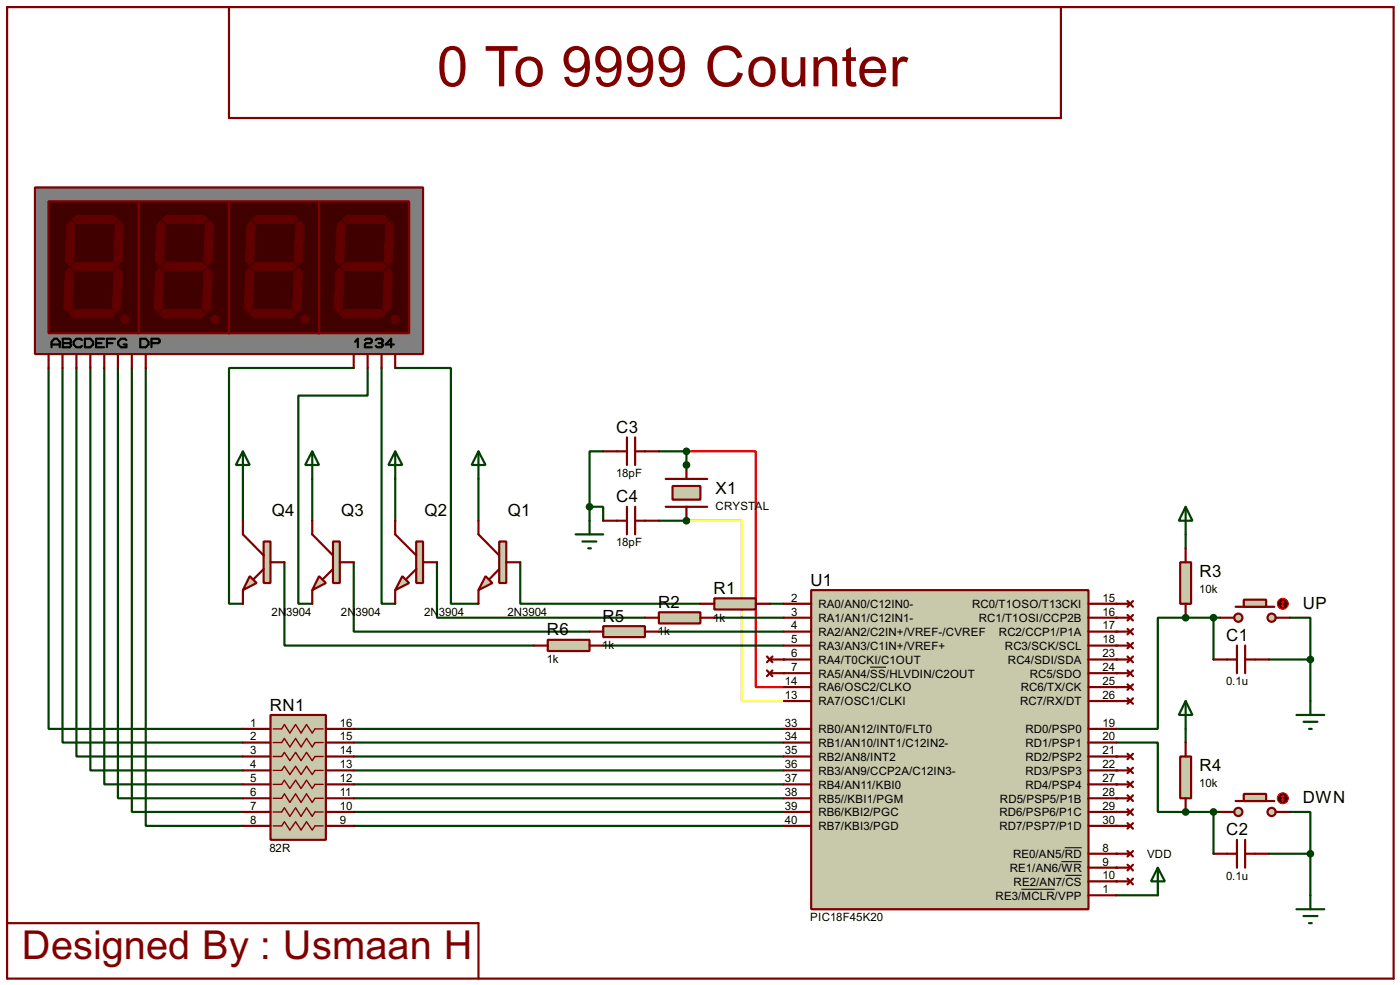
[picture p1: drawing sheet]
<svg xmlns="http://www.w3.org/2000/svg" width="256mm" height="180mm" viewBox="0 0 256 180" stroke-linecap="round" stroke-linejoin="round" font-family="sans-serif">
<path d="M8.9 67.4v66h35.6M11.5 67.4v68.5h33M14 67.4v71.1h30.5M16.6 67.4v73.6h27.9M19.1 67.4v76.2h25.4M21.6 67.4v78.7h22.9M24.2 67.4v81.2h20.3M26.7 67.4v83.8h17.8" fill="none" stroke="#004000" stroke-width=".4"/>
<circle cx="217.2" cy="113.1" r=".2" fill="#004000"/>
<path d="M217.2 97.8v2.6M217.2 113.1h6.4M222.3 113.1v7.6M236.3 113.1h3.8v7.6M232.5 120.7h7.6M240.1 120.7v7.6" fill="none" stroke="#004000" stroke-width=".4"/>
<circle cx="217.2" cy="148.6" r=".2" fill="#004000"/>
<path d="M217.2 133.4v2.5M217.2 148.6h6.4M222.3 148.6v7.7M232.5 156.3h7.6M236.3 148.6h3.8v7.7M240.1 156.3v7.6" fill="none" stroke="#004000" stroke-width=".4"/>
<g fill="#004000">
<circle cx="143.6" cy="120.7" r=".2"/>
<circle cx="143.6" cy="123.2" r=".2"/>
</g>
<path d="M64.8 133.4h78.8M64.8 135.9h78.8M64.8 138.5h78.8M64.8 141h78.8M64.8 143.6h78.8M64.8 146.1h78.8M64.8 148.6h78.8M64.8 151.2h78.8" fill="none" stroke="#004000" stroke-width=".4"/>
<g fill="#004000">
<circle cx="204.5" cy="110.5" r=".2"/>
<circle cx="204.5" cy="118.2" r=".2"/>
<circle cx="204.5" cy="120.7" r=".2"/>
<circle cx="204.5" cy="123.2" r=".2"/>
<circle cx="204.5" cy="125.8" r=".2"/>
<circle cx="204.5" cy="128.3" r=".2"/>
</g>
<path d="M217.2 113.1h-5.1v20.3h-7.6M204.5 135.9h7.6v12.7h5.1" fill="none" stroke="#004000" stroke-width=".4"/>
<g fill="#004000">
<circle cx="204.5" cy="138.5" r=".2"/>
<circle cx="204.5" cy="141" r=".2"/>
<circle cx="204.5" cy="143.6" r=".2"/>
<circle cx="204.5" cy="146.1" r=".2"/>
<circle cx="204.5" cy="148.6" r=".2"/>
<circle cx="204.5" cy="151.2" r=".2"/>
<circle cx="204.5" cy="156.3" r=".2"/>
<circle cx="204.5" cy="158.8" r=".2"/>
<circle cx="204.5" cy="161.3" r=".2"/>
</g>
<path d="M204.5 163.9h7.6" fill="none" stroke="#004000" stroke-width=".4"/>
<g fill="#004000">
<circle cx="204.5" cy="113.1" r=".2"/>
<circle cx="204.5" cy="115.6" r=".2"/>
<circle cx="125.8" cy="95.3" r=".2"/>
</g>
<path d="M120.7 95.3h5.1" fill="none" stroke="#004000" stroke-width=".4"/>
<path d="M125.8 95.3h10.1v33h7.7" fill="none" stroke="#ff0" stroke-width=".4"/>
<circle cx="125.8" cy="85.1" r=".2" fill="#004000"/>
<g fill="none" stroke="#004000" stroke-width=".4">
<path d="M64.8 67.4h-22.8v43.1h2.5M67.4 67.4v5h-12.7v38.1h2.5M69.9 67.4v43.1h2.5M72.4 67.4h10.2v43.1h5.1M44.5 87.7v7.6M57.2 87.7v7.6M72.4 87.7v7.6M87.7 87.7v7.6M108 92.8h2.5v2.5M108 92.8v2.5M110.5 82.6h-2.5v10.2M120.7 82.6h5.1v2.5"/>
<path d="M52.1 102.9v15.3h45.7M64.8 102.9v12.7h43.2M80.1 102.9v10.2h38.1M95.3 102.9v7.6h33M110.5 118.2h33.1M120.7 115.6h22.9M130.9 113.1h12.7M141 110.5h2.6M212.1 158.8l1.3 2.5h-2.5zM212.1 158.8v5.1"/>
</g>
<path d="M125.8 82.6h12.7v43.2h5.1" fill="none" stroke="#f00" stroke-width=".4"/>
<path d="M6.4 34.3h71.1v30.5h-71.1z" fill="#808080" stroke="#800000" stroke-width=".4"/>
<path d="M8.9 36.9h16.6v24.1h-16.6z" fill="#400000" stroke="#800000" stroke-width=".4"/>
<g fill="#600000" stroke="#600000" stroke-width=".18">
<path d="M13.3 40.2l.7-.8h6.9l.7 .8-.7 .7h-6.9z" fill-rule="evenodd"/>
<path d="M21.9 40.4l.8 .8-.3 6.6-.8 .8-.7-.8 .2-6.6z" fill-rule="evenodd"/>
<path d="M13 48.8l.8-.7h6.8l.8 .7-.8 .8h-6.8z" fill-rule="evenodd"/>
<path d="M12.2 41.2l.8-.8 .8 .8-.3 6.6-.7 .8-.8-.8z" fill-rule="evenodd"/>
<path d="M20.9 49.8l.7-.7 .8 .7-.2 6.6-.8 .8-.8-.8z" fill-rule="evenodd"/>
<path d="M13.5 56.7h6.9l.7 .8-.7 .7h-6.9l-.7-.7z" fill-rule="evenodd"/>
<path d="M12 49.8l.8-.7 .7 .7-.2 6.6-.8 .8-.8-.8z" fill-rule="evenodd"/>
</g>
<path d="M25.5 36.9h16.5v24.1h-16.5z" fill="#400000" stroke="#800000" stroke-width=".4"/>
<g fill="#600000" stroke="#600000" stroke-width=".18">
<path d="M29.8 40.2l.7-.8h6.9l.8 .8-.8 .7h-6.9z" fill-rule="evenodd"/>
<path d="M38.4 40.4l.8 .8-.3 6.6-.7 .8-.8-.8 .2-6.6z" fill-rule="evenodd"/>
<path d="M29.5 48.8l.8-.7h6.8l.8 .7-.8 .8h-6.8z" fill-rule="evenodd"/>
<path d="M29.5 40.4l.8 .8-.3 6.6-.7 .8-.8-.8 .3-6.6z" fill-rule="evenodd"/>
<path d="M37.4 49.8l.8-.7 .7 .7-.2 6.6-.8 .8-.8-.8z" fill-rule="evenodd"/>
<path d="M30 56.7h6.9l.7 .8-.7 .7h-6.9l-.7-.7z" fill-rule="evenodd"/>
<path d="M28.5 49.8l.8-.7 .7 .7-.2 6.6-.8 .8-.8-.8z" fill-rule="evenodd"/>
<circle cx="22.9" cy="58.5" r=".75"/>
<circle cx="39.4" cy="58.5" r=".75"/>
</g>
<path d="M42 36.9h16.5v24.1h-16.5z" fill="#400000" stroke="#800000" stroke-width=".4"/>
<g fill="#600000" stroke="#600000" stroke-width=".18">
<path d="M46.3 40.2l.7-.8h6.9l.8 .8-.8 .7h-6.9z" fill-rule="evenodd"/>
<path d="M54.9 40.4l.8 .8-.3 6.6-.7 .8-.8-.8 .3-6.6z" fill-rule="evenodd"/>
<path d="M46 48.8l.8-.7h6.8l.8 .7-.8 .8h-6.8z" fill-rule="evenodd"/>
<path d="M46 40.4l.8 .8-.3 6.6-.7 .8-.8-.8 .3-6.6z" fill-rule="evenodd"/>
<path d="M53.9 49.8l.8-.7 .7 .7-.2 6.6-.8 .8-.8-.8z" fill-rule="evenodd"/>
<path d="M46.5 56.7h6.9l.8 .8-.8 .7h-6.9l-.7-.7z" fill-rule="evenodd"/>
<path d="M45 49.8l.8-.7 .7 .7-.2 6.6-.8 .8-.7-.8z" fill-rule="evenodd"/>
<circle cx="55.9" cy="58.5" r=".75"/>
</g>
<path d="M58.5 36.9h16.5v24.1h-16.5z" fill="#400000" stroke="#800000" stroke-width=".4"/>
<g fill="#600000" stroke="#600000" stroke-width=".18">
<path d="M62.8 40.2l.8-.8h6.8l.8 .8-.8 .7h-6.8z" fill-rule="evenodd"/>
<path d="M71.4 40.4l.8 .8-.3 6.6-.7 .8-.8-.8 .3-6.6z" fill-rule="evenodd"/>
<path d="M62.5 48.8l.8-.7h6.9l.7 .7-.7 .8h-6.9z" fill-rule="evenodd"/>
<path d="M62.5 40.4l.8 .8-.3 6.6-.7 .8-.8-.8 .3-6.6z" fill-rule="evenodd"/>
<path d="M70.4 49.8l.8-.7 .7 .7-.2 6.6-.8 .8-.7-.8z" fill-rule="evenodd"/>
<path d="M63 56.7h6.9l.8 .8-.8 .7h-6.9l-.7-.7z" fill-rule="evenodd"/>
<path d="M61.5 49.8l.8-.7 .7 .7-.2 6.6-.8 .8-.7-.8z" fill-rule="evenodd"/>
<circle cx="72.4" cy="58.5" r=".75"/>
</g>
<g fill="none" stroke="#000" stroke-width=".4">
<path d="M9.5 63.6v-1l.5-.6h.5l.5 .6v1M9.5 63.1h1.5M11.5 62h1.3l.2 .3v.3l-.2 .2 .2 .3v.2l-.2 .3h-1.3zM11.5 62.8h1.3M15 62.3l-.2-.3h-.8l-.5 .6v.5l.5 .5h.8l.2-.3M15.6 62h1l.5 .6v.5l-.5 .5h-1zM17.6 62.8h1M19.1 62h-1.5v1.6h1.5M19.6 62.8h1M21.1 62h-1.5v1.6M23.2 62.3l-.3-.3h-.7l-.5 .6v.5l.5 .5h1v-.5h-.5M25.7 62h1l.5 .6v.5l-.5 .5h-1z"/>
<path d="M27.8 62.8h1.2l.3-.2v-.3l-.3-.3h-1.2v1.6M65.1 62.6l.5-.6v1.6M66.9 62.3l.2-.3h.8l.2 .3v.3l-.2 .2h-.8l-.2 .3v.5h1.2M68.9 62.3l.2-.3h.8l.2 .3v.3l-.2 .2M69.4 62.8h.5M69.9 62.8l.2 .3v.2l-.2 .3h-.8l-.2-.3M72.2 63.1h-1.5l1-1.1v1.6"/>
</g>
<path d="M8.9 64.8v2.6M11.5 64.8v2.6M14 64.8v2.6M16.6 64.8v2.6M19.1 64.8v2.6M21.6 64.8v2.6M24.2 64.8v2.6M26.7 64.8v2.6M64.8 64.8v2.6M67.4 64.8v2.6M69.9 64.8v2.6M72.4 64.8v2.6" fill="none" stroke="#800000" stroke-width=".4"/>
<path d="M49.6 130.9h10.1v22.8h-10.1z" fill="#c8c8aa" stroke="#800000" stroke-width=".4"/>
<path d="M50.1 133.4h1.5l.5-.8 1 1.6 1.1-1.6 1 1.6 1-1.6 1 1.6 .5-.8h1.5M50.1 135.9h1.5l.5-.7 1 1.5 1.1-1.5 1 1.5 1-1.5 1 1.5 .5-.8h1.5M50.1 138.5h1.5l.5-.8 1 1.5 1.1-1.5 1 1.5 1-1.5 1 1.5 .5-.7h1.5M50.1 141h1.5l.5-.7 1 1.5 1.1-1.5 1 1.5 1-1.5 1 1.5 .5-.8h1.5M50.1 143.6h1.5l.5-.8 1 1.5 1.1-1.5 1 1.5 1-1.5 1 1.5 .5-.7h1.5M50.1 146.1h1.5l.5-.8 1 1.6 1.1-1.6 1 1.6 1-1.6 1 1.6 .5-.8h1.5M50.1 148.6h1.5l.5-.7 1 1.5 1.1-1.5 1 1.5 1-1.5 1 1.5 .5-.8h1.5M50.1 151.2h1.5l.5-.8 1 1.5 1.1-1.5 1 1.5 1-1.5 1 1.5 .5-.7h1.5" fill="none" stroke="#800000" stroke-width=".25"/>
<g fill="none" stroke="#800000" stroke-width=".4">
<path d="M204.5 110.5h2.6M204.5 113.1h2.6M204.5 115.6h2.6M204.5 118.2h2.6M206.6 110l1 1.1M206.6 112.6l1 1M206.6 115.1l1 1M206.6 117.7l1 1M207.6 110l-1 1.1M207.6 112.6l-1 1M207.6 115.1l-1 1M207.6 117.7l-1 1"/>
<path d="M44.5 133.4h5.1M44.5 135.9h5.1M44.5 138.5h5.1M59.7 133.4h5.1M59.7 135.9h5.1M59.7 138.5h5.1M204.5 138.5h2.6M204.5 120.7h2.6M204.5 123.2h2.6M204.5 125.8h2.6M204.5 128.3h2.6M206.6 120.2l1 1"/>
<path d="M206.6 122.7l1 1.1M206.6 125.3l1 1M206.6 127.8l1 1M206.6 138l1 1M207.6 120.2l-1 1M207.6 122.7l-1 1.1M207.6 125.3l-1 1M207.6 127.8l-1 1M207.6 138l-1 1M44.5 141h5.1M44.5 143.6h5.1M44.5 146.1h5.1"/>
<path d="M44.5 148.6h5.1M44.5 151.2h5.1M59.7 141h5.1M59.7 143.6h5.1M59.7 146.1h5.1M59.7 148.6h5.1M59.7 151.2h5.1M204.5 141h2.6M204.5 143.6h2.6M204.5 146.1h2.6M204.5 148.6h2.6M204.5 151.2h2.6"/>
<path d="M204.5 156.3h2.6M204.5 158.8h2.6M206.6 140.5l1 1M206.6 143.1l1 1M206.6 145.6l1 1M206.6 148.1l1 1.1M206.6 150.7l1 1M206.6 155.8l1 1M206.6 158.3l1 1M207.6 140.5l-1 1M207.6 143.1l-1 1M207.6 145.6l-1 1"/>
<path d="M207.6 148.1l-1 1.1M207.6 150.7l-1 1M207.6 155.8l-1 1M207.6 158.3l-1 1M204.5 161.3h2.6M206.6 160.8l1 1.1M207.6 160.8l-1 1.1"/>
</g>
<g fill="#c8c8aa" stroke="#800000" stroke-width=".4">
<circle cx="232.9" cy="113.1" r=".75"/>
<circle cx="226.8" cy="113.1" r=".75"/>
</g>
<path d="M226.4 111.1h7.1" fill="none" stroke="#800000" stroke-width=".4"/>
<path d="M227.9 109.8h4.1v1.3h-4.1z" fill="#c8c8aa" stroke="#800000" stroke-width=".4"/>
<path d="M223.6 113.1h2.5M233.7 113.1h2.6" fill="none" stroke="#800000" stroke-width=".4"/>
<circle cx="235" cy="110.5" r="1" fill="#400000" stroke="#f00" stroke-width=".2"/>
<path d="M234.8 110.8l.2 .3M235 110v1.1M235 110l-.2 .3M235 110l.3 .3M235.3 110.8l-.3 .3" fill="none" stroke="#f00" stroke-width=".2"/>
<path d="M216.2 102.9h2v7.6h-2z" fill="#c8c8aa" stroke="#800000" stroke-width=".4"/>
<path d="M217.2 100.4v2.5M217.2 110.5v2.6M226.6 118.2v5M228.1 118.2v5M222.3 120.7h4.3M228.1 120.7h4.4" fill="none" stroke="#800000" stroke-width=".4"/>
<g fill="#004000" stroke="#004000" stroke-width=".4">
<circle cx="217.2" cy="113.1" r=".5"/>
<circle cx="240" cy="120.7" r=".5"/>
<circle cx="222.3" cy="113.1" r=".5"/>
</g>
<path d="M217.2 92.8l1.3 2.5h-2.5zM217.2 92.8v5M237.5 130.9h5.1M238.8 132.1h2.6M239.8 133.4h.5M240.1 128.3v2.6" fill="none" stroke="#004000" stroke-width=".4"/>
<g fill="#c8c8aa" stroke="#800000" stroke-width=".4">
<circle cx="232.9" cy="148.6" r=".75"/>
<circle cx="226.8" cy="148.6" r=".75"/>
</g>
<path d="M226.4 146.6h7.1" fill="none" stroke="#800000" stroke-width=".4"/>
<path d="M227.9 145.3h4.1v1.3h-4.1z" fill="#c8c8aa" stroke="#800000" stroke-width=".4"/>
<path d="M223.6 148.6h2.5M233.7 148.6h2.6" fill="none" stroke="#800000" stroke-width=".4"/>
<circle cx="235" cy="146.1" r="1" fill="#400000" stroke="#f00" stroke-width=".2"/>
<path d="M234.8 146.4l.2 .2M235 145.6v1M235 145.6l-.2 .3M235 145.6l.3 .3M235.3 146.4l-.3 .2" fill="none" stroke="#f00" stroke-width=".2"/>
<path d="M216.2 138.5h2v7.6h-2z" fill="#c8c8aa" stroke="#800000" stroke-width=".4"/>
<path d="M140.5 120.2l1 1M140.5 122.7l1 1.1M141 120.7h2.6M141 123.2h2.6M141.5 120.2l-1 1M141.5 122.7l-1 1.1M217.2 135.9v2.6M217.2 146.1v2.5M222.3 156.3h4.3M226.6 153.7v5.1M228.1 153.7v5.1M228.1 156.3h4.4" fill="none" stroke="#800000" stroke-width=".4"/>
<g fill="#004000" stroke="#004000" stroke-width=".4">
<circle cx="217.2" cy="148.6" r=".5"/>
<circle cx="240" cy="156.3" r=".5"/>
<circle cx="222.3" cy="148.6" r=".5"/>
</g>
<path d="M217.2 128.3l1.3 2.6h-2.5zM217.2 128.3v5.1M237.5 166.4h5.1M238.8 167.7h2.6M239.8 169h.5M240.1 163.9v2.5" fill="none" stroke="#004000" stroke-width=".4"/>
<path d="M148.6 108h50.8v58.4h-50.8z" fill="#c8c8aa" stroke="#800000" stroke-width=".4"/>
<g fill="none" stroke="#800000" stroke-width=".4">
<path d="M1.3 1.3h254v177.8h-254zM42 1.3v20.3h152.4v-20.3M122 87.7h7.6M122 92.8h7.6M143.6 110.5h5M143.6 118.2h5M143.6 113.1h5M143.6 115.6h5M199.4 110.5h5.1M199.4 118.2h5.1M199.4 113.1h5.1M199.4 115.6h5.1"/>
<path d="M143.6 120.7h5M143.6 123.2h5M143.6 125.8h5M143.6 128.3h5M143.6 133.4h5M143.6 135.9h5M143.6 138.5h5M199.4 120.7h5.1M199.4 123.2h5.1M199.4 125.8h5.1M199.4 128.3h5.1M199.4 133.4h5.1"/>
<path d="M199.4 135.9h5.1M199.4 138.5h5.1M143.6 141h5M143.6 143.6h5M143.6 146.1h5M143.6 148.6h5M143.6 151.2h5M199.4 141h5.1M199.4 143.6h5.1M199.4 146.1h5.1M199.4 148.6h5.1M199.4 151.2h5.1"/>
<path d="M199.4 156.3h5.1M199.4 158.8h5.1M1.3 169h86.4v10.1M199.4 161.3h5.1M199.4 163.9h5.1"/>
</g>
<path d="M159.4 122.1h2.9M194.5 157.7h3.7M195.1 155.2h3.1M187.1 162.8h6.1M195.2 160.2h3" fill="none" stroke="#000" stroke-width=".18"/>
<path d="M123.2 89h5.1v2.5h-5.1z" fill="#c8c8aa" stroke="#800000" stroke-width=".4"/>
<path d="M110.5 82.6h4.4M110.5 95.3h4.4M114.9 80.1v5M114.9 92.8v5M116.4 80.1v5M116.4 92.8v5M116.4 82.6h4.3M116.4 95.3h4.3M125.8 85.1v2.6M125.8 92.8v2.5" fill="none" stroke="#800000" stroke-width=".4"/>
<g fill="#004000" stroke="#004000" stroke-width=".4">
<circle cx="125.7" cy="95.3" r=".5"/>
<circle cx="125.7" cy="85.1" r=".5"/>
<circle cx="108" cy="92.8" r=".5"/>
<circle cx="125.7" cy="82.6" r=".5"/>
</g>
<path d="M105.5 97.8h5M106.7 99.1h2.6M108 95.3v2.5M107.8 100.4h.5" fill="none" stroke="#004000" stroke-width=".4"/>
<path d="M130.9 109.5h7.6v2.1h-7.6z" fill="#c8c8aa" stroke="#800000" stroke-width=".4"/>
<path d="M128.3 110.5h2.6M138.5 110.5h2.5" fill="none" stroke="#800000" stroke-width=".4"/>
<path d="M120.7 112.1h7.6v2h-7.6z" fill="#c8c8aa" stroke="#800000" stroke-width=".4"/>
<path d="M118.2 113.1h2.5M128.3 113.1h2.6" fill="none" stroke="#800000" stroke-width=".4"/>
<path d="M110.5 114.6h7.7v2h-7.7z" fill="#c8c8aa" stroke="#800000" stroke-width=".4"/>
<path d="M108 115.6h2.5M118.2 115.6h2.5" fill="none" stroke="#800000" stroke-width=".4"/>
<path d="M100.4 117.1h7.6v2.1h-7.6z" fill="#c8c8aa" stroke="#800000" stroke-width=".4"/>
<path d="M97.8 118.2h2.6M108 118.2h2.5" fill="none" stroke="#800000" stroke-width=".4"/>
<path d="M44.5 82.6l1.3 2.5h-2.6zM44.5 82.6v5.1M57.2 82.6l1.3 2.5h-2.6zM57.2 82.6v5.1" fill="none" stroke="#004000" stroke-width=".4"/>
<path d="M58.5 105.5l1.2 1.2-2.5 1.3z" fill="#c8c8aa" stroke="#800000" stroke-width=".4"/>
<path d="M61 99.1h1.3v7.6h-1.3z" fill="#c8c8aa" stroke="#800000" stroke-width=".4"/>
<path d="M57.2 95.3v2.5l3.8 3.9M57.2 108v2.5M61 104.2l-1.8 1.8M62.3 102.9h2.5" fill="none" stroke="#800000" stroke-width=".4"/>
<path d="M72.4 82.6l1.3 2.5h-2.5zM72.4 82.6v5.1" fill="none" stroke="#004000" stroke-width=".4"/>
<path d="M73.7 105.5l1.3 1.2-2.6 1.3z" fill="#c8c8aa" stroke="#800000" stroke-width=".4"/>
<path d="M76.3 99.1h1.2v7.6h-1.2z" fill="#c8c8aa" stroke="#800000" stroke-width=".4"/>
<path d="M72.4 95.3v2.5l3.9 3.9M72.4 108v2.5M76.3 104.2l-1.8 1.8M77.5 102.9h2.6" fill="none" stroke="#800000" stroke-width=".4"/>
<path d="M87.7 82.6l1.3 2.5h-2.6zM87.7 82.6v5.1" fill="none" stroke="#004000" stroke-width=".4"/>
<path d="M89 105.5l1.2 1.2-2.5 1.3z" fill="#c8c8aa" stroke="#800000" stroke-width=".4"/>
<path d="M91.5 99.1h1.3v7.6h-1.3z" fill="#c8c8aa" stroke="#800000" stroke-width=".4"/>
<path d="M87.7 95.3v2.5l3.8 3.9M87.7 108v2.5M91.5 104.2l-1.8 1.8M92.8 102.9h2.5" fill="none" stroke="#800000" stroke-width=".4"/>
<path d="M45.8 105.5l1.2 1.2-2.5 1.3z" fill="#c8c8aa" stroke="#800000" stroke-width=".4"/>
<path d="M48.3 99.1h1.3v7.6h-1.3z" fill="#c8c8aa" stroke="#800000" stroke-width=".4"/>
<path d="M44.5 95.3v2.5l3.8 3.9M44.5 108v2.5M48.3 104.2l-1.8 1.8M49.6 102.9h2.5" fill="none" stroke="#800000" stroke-width=".4"/>
<text font-size="11.5" fill="#800000" x="80.1" y="15.8">0 To 9999 Counter</text>
<text font-size="8.2" fill="#800000" x="4" y="175.6">Designed By : Usmaan H</text>
<g font-size="3.5">
<text x="112.9" y="79.3">C3</text>
<text x="49.8" y="94.5">Q4</text>
<text x="62.5" y="94.5">Q3</text>
<text x="77.8" y="94.5">Q2</text>
<text x="93" y="94.5">Q1</text>
<text x="112.9" y="92">C4</text>
<text x="131.1" y="90.4">X1</text>
<text x="148.5" y="107.2">U1</text>
<text x="219.8" y="105.6">R3</text>
<text x="110.4" y="113.8">R5</text>
<text x="120.6" y="111.3">R2</text>
<text x="130.7" y="108.7">R1</text>
<text x="238.7" y="111.5">UP</text>
<text x="100.2" y="116.3">R6</text>
<text x="224.7" y="117.4">C1</text>
<text x="49.4" y="130.1">RN1</text>
<text x="219.8" y="141.2">R4</text>
<text x="238.7" y="147.1">DWN</text>
<text x="224.7" y="152.9">C2</text>
</g>
<g font-size="2.4">
<text x="112.9" y="87.3">18pF</text>
<text x="131.1" y="93.3">CRYSTAL</text>
<text x="112.9" y="100">18pF</text>
<text x="49.8" y="112.7">2N</text>
<text x="52.5" y="112.7">3904</text>
<text x="62.5" y="112.7">2N</text>
<text x="65.2" y="112.7">3904</text>
<text x="77.7" y="112.7">2N</text>
<text x="80.4" y="112.7">3904</text>
<text x="93" y="112.7">2N3904</text>
<text x="130.7" y="113.8">1k</text>
<text x="145" y="110.1">2</text>
<text x="145" y="112.7">3</text>
<text x="149.9" y="111.3">RA0/AN0/C12IN0-</text>
<text x="149.9" y="113.9">RA1/AN1/C12IN1-</text>
<text x="178.1" y="111.3">RC0/T1OSO/T13CKI</text>
<text x="179.3" y="113.9">RC1/T1OSI/CCP2B</text>
<text x="202" y="110.1">15</text>
<text x="202" y="112.7">16</text>
<text x="219.7" y="108.5">10k</text>
<text x="110.3" y="118.8">1k</text>
<text x="120.5" y="116.3">1k</text>
<text x="145" y="115.2">4</text>
<text x="145" y="117.8">5</text>
<text x="149.9" y="116.4">RA2/AN2/C2IN+/VREF-/CVREF</text>
<text x="149.9" y="119">RA3/AN3/C1IN+/VREF+</text>
<text x="183" y="116.4">RC2/CCP1/P1A</text>
<text x="184.1" y="119">RC3/SCK/SCL</text>
<text x="202" y="117.8">18</text>
<text x="202" y="115.2">17</text>
<text x="100.2" y="121.4">1k</text>
<text x="143.8" y="125.4">14</text>
<text x="145" y="120.3">6</text>
<text x="145" y="122.8">7</text>
<text x="149.9" y="121.5">RA4/T0CKI/C1OUT</text>
<text x="149.9" y="124">RA5/AN4/SS/HLVDIN/C2OUT</text>
<text x="184.6" y="121.5">RC4/SDI/SDA</text>
<text x="188.6" y="124">RC5/SDO</text>
<text x="202" y="120.3">23</text>
<text x="202" y="122.8">24</text>
<text x="202" y="125.4">25</text>
<text x="224.6" y="125.4">0.1u</text>
<text x="143.8" y="127.9">13</text>
<text x="149.9" y="126.6">RA6/OSC2/CLKO</text>
<text x="149.9" y="129.1">RA7/OSC1/CLKI</text>
<text x="186.9" y="129.1">RC7/RX/DT</text>
<text x="187" y="126.6">RC6/TX/CK</text>
<text x="202" y="127.9">26</text>
<text x="45.9" y="133">1</text>
<text x="45.9" y="135.5">2</text>
<text x="62.3" y="133">16</text>
<text x="62.3" y="135.5">15</text>
<text x="143.8" y="133">33</text>
<text x="143.8" y="135.5">34</text>
<text x="149.9" y="134.2">RB0/AN12/INT0/FLT0</text>
<text x="149.9" y="136.7">RB1/AN10/INT1/C12IN2-</text>
<text x="187.8" y="134.2">RD0/PSP0</text>
<text x="187.8" y="136.7">RD1/PSP1</text>
<text x="202" y="133">19</text>
<text x="202" y="135.5">20</text>
<text x="45.9" y="138.1">3</text>
<text x="45.9" y="140.6">4</text>
<text x="45.9" y="143.2">5</text>
<text x="62.3" y="138.1">14</text>
<text x="62.3" y="140.6">13</text>
<text x="62.3" y="143.2">12</text>
<text x="143.8" y="138.1">35</text>
<text x="143.8" y="140.6">36</text>
<text x="143.8" y="143.2">37</text>
<text x="149.9" y="139.3">RB2/AN8/INT2</text>
<text x="149.9" y="141.8">RB3/AN9/CCP2A/C12IN3-</text>
<text x="187.8" y="139.3">RD2/PSP2</text>
<text x="187.8" y="141.8">RD3/PSP3</text>
<text x="202" y="138.1">21</text>
<text x="202" y="140.6">22</text>
<text x="202" y="143.2">27</text>
<text x="45.9" y="145.7">6</text>
<text x="45.9" y="148.2">7</text>
<text x="62.3" y="145.7">11</text>
<text x="62.3" y="148.2">10</text>
<text x="143.8" y="145.7">38</text>
<text x="143.8" y="148.2">39</text>
<text x="149.9" y="144.4">RB4/AN11/KBI0</text>
<text x="149.9" y="146.9">RB5//KBI1/PGM</text>
<text x="149.9" y="149.4">RB6/KBI2/PGC</text>
<text x="183.1" y="149.4">RD6/PSP6/P1C</text>
<text x="183.2" y="146.9">RD5/PSP5/P1B</text>
<text x="187.8" y="144.4">RD4/PSP4</text>
<text x="202" y="145.7">28</text>
<text x="202" y="148.2">29</text>
<text x="219.7" y="144.1">10k</text>
<text x="45.9" y="150.8">8</text>
<text x="49.4" y="155.9">82R</text>
<text x="62.3" y="150.8">9</text>
<text x="143.8" y="150.8">40</text>
<text x="149.9" y="152">RB7/KBI3/PGD</text>
<text x="183.1" y="152">RD7/PSP7/P1D</text>
<text x="202" y="150.8">30</text>
<text x="202" y="155.9">8</text>
<text x="185" y="159.6">RE1/AN6/WR</text>
<text x="185.6" y="157.1">RE0/AN5/RD</text>
<text x="202" y="158.4">9</text>
<text x="202" y="160.9">10</text>
<text x="210.1" y="157.1">VDD</text>
<text x="224.6" y="161">0.1u</text>
<text x="182.4" y="164.7">RE3/MCLR/VPP</text>
<text x="185.7" y="162.1">RE2/AN7/CS</text>
<text x="202" y="163.5">1</text>
<text x="148.4" y="168.6">PIC18F45K20</text>
</g>
</svg>
